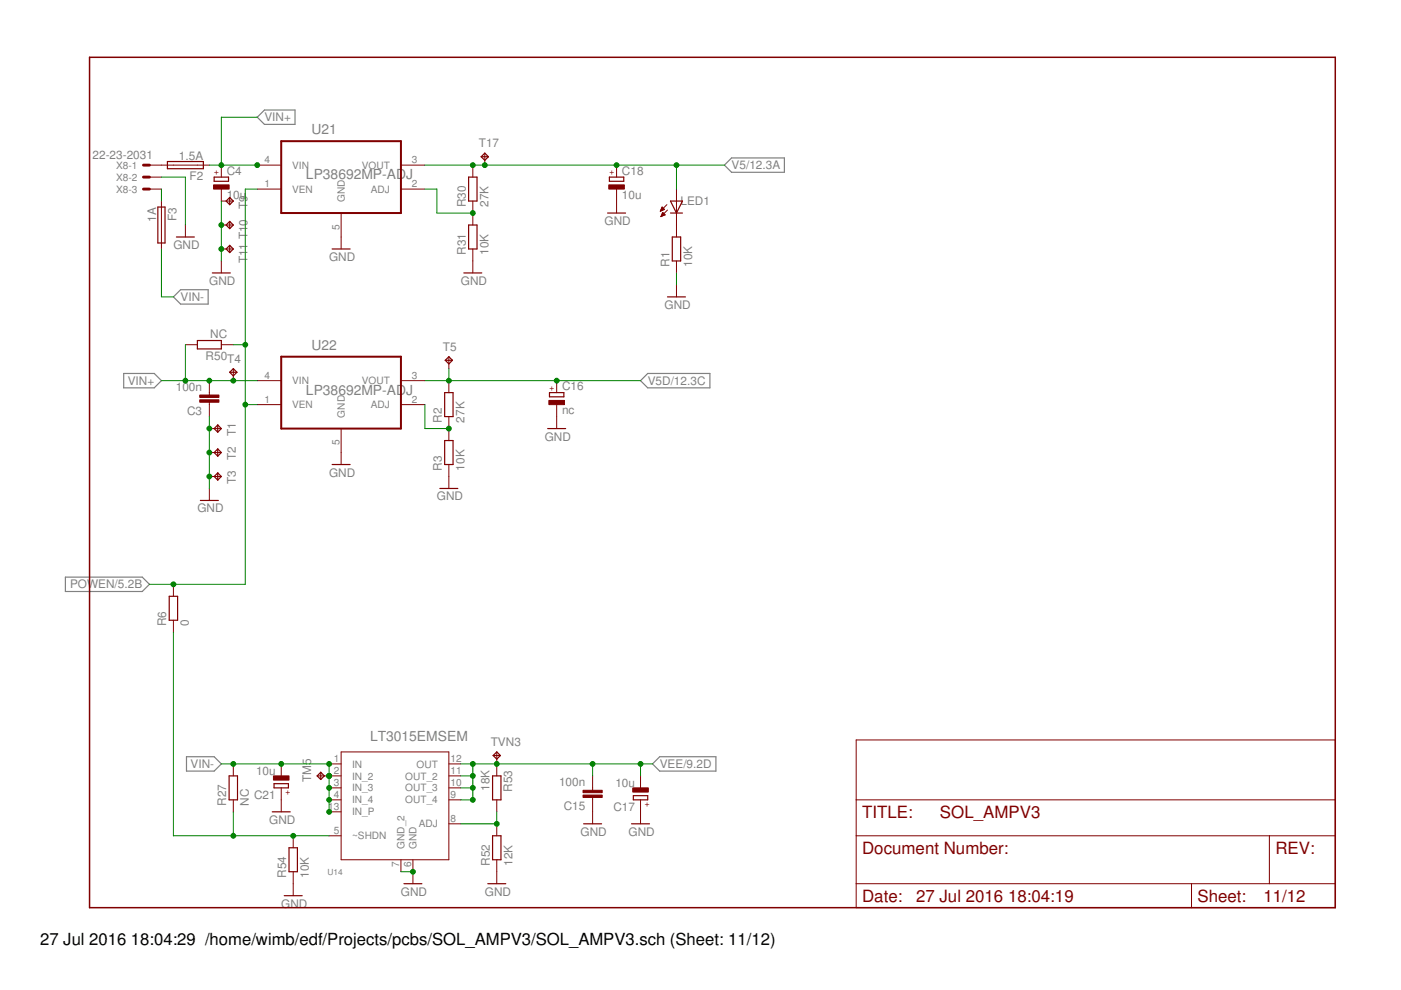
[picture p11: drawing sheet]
<svg xmlns="http://www.w3.org/2000/svg" width="297mm" height="210mm" viewBox="0 0 297 210" stroke-linecap="round" stroke-linejoin="round" font-family="sans-serif">
<path d="M56.1 23.3h6.4v3.1h-6.4l-1.6-1.6zM155.1 33.5h11.2v3h-11.2l-1.5-1.5zM26.2 79.2h6.5l1.5 1.5-1.5 1.5h-6.5zM36.8 62.9l1.5-1.5h5.8v3.1h-5.8zM137.3 79.2h13.2v3h-13.2l-1.5-1.5zM13.9 122.4h16.3l1.5 1.5-1.5 1.5h-16.3zM39.5 160.4h5.9l1.5 1.6-1.5 1.5h-5.9zM138.3 162l1.6-1.6h11.9v3.1h-11.9z" fill="none" stroke="#808080" stroke-width=".25"/>
<path d="M19 12.1h264.1v180.3h-264.1z" fill="none" stroke="#800000" stroke-width=".32"/>
<g fill="none" stroke="#800000" stroke-width=".21">
<path d="M31.7 35h12.7M31.7 37.5h2.5M46.9 35v2.5M54.5 35h5.1M85 35h5.1M100.2 35v2.5M102.8 32.5v2.5M130.7 35v2.5M31.7 40.1h2.5M34.2 42.6v10.2M39.3 47.7v2.5M46.9 40.1v2.5h2.6"/>
<path d="M46.9 47.7h2.6M46.9 52.8h2.6M46.9 55.3v2.6M54.5 40.1h5.1M72.3 45.2v7.6M85 40.1h5.1M100.2 42.6v5.1M100.2 52.8v5.1M130.7 40.1v5.1M140 44.7h.2M140.1 44.6h.4M140.1 45.9h.1"/>
<path d="M140.1 44.4h.7M140.2 44.3h.6M140.2 45.8h.3M140.2 44.2h.5M140.2 45.7h.5M140.3 44.1h.3M140.3 45.6h.7M140.3 44h.2M140.3 45.4h.6M140.4 43.9l.5 .5-.9 .4zM140.4 45.3h.4M140.4 45.2h.3"/>
<path d="M140.5 45l-.4 .9M140.5 45l.5 .6M140.5 45.1h.1M141 45.6l-.9 .3M141.4 43.4l-1.4 1.4M141.5 44.5l-1.4 1.4M143.4 40.1v10.1M143.4 55.3v2.6M39.3 73.1h2.5M46.9 73.1h2.6M49.5 78.2v2.5M95.2 75.6v2.6"/>
<path d="M143.4 60.4v2.5M44.4 80.7v3.1M44.4 85.3v3M44.4 90.9h2.5M44.4 95.9h2.5M54.5 80.7h5.1M54.5 85.8h5.1M72.3 90.9v7.6M85 80.7h5.1M85 85.8h5.1M95.2 80.7v2.5M95.2 88.3v5.1"/>
<path d="M95.2 98.5v5.1M118 80.7v2.5M118 85.8v5.1M44.4 103.6v2.5M44.4 101h2.5M36.8 123.9v2.5M36.8 131.5v2.5M72.3 159.4h22.9v22.9h-22.9zM105.3 159.4v5.1M181.5 156.9h101.6v35.5h-101.6zM49.5 162v2.5M49.5 169.6v2.5"/>
<path d="M59.6 162v2.5M59.6 167v5.1M62.2 177.2v2.5M67.2 164.5h5.1M69.8 177.2h2.5M69.8 169.6h2.5M69.8 162h2.5M69.8 167h2.5M69.8 172.1h2.5M95.2 169.6h2.5M95.2 164.5h2.5M95.2 162h2.5"/>
<path d="M95.2 167h2.5M95.2 174.7h2.5M105.3 169.6v2.5M105.3 174.7v2.5M125.6 164.5v3.1M125.6 169.1v5.6M135.8 164.5v2.5M135.8 169.6v5.1M181.5 177.2h101.6M181.5 169.6h101.6M269.1 177.2v10.2M62.2 184.8v5.1"/>
<path d="M85 182.3v2.5M87.5 182.3v5.1M105.3 182.3v5.1M181.5 187.4h101.6M252.6 187.4v5"/>
</g>
<g fill="none" stroke="#800000" stroke-width=".25">
<path d="M35.5 34.2h7.6v1.6h-7.6zM45.4 37.5h3.1v.9h-3.1zM99.4 37.5h1.7v5.1h-1.7zM102 33.2l.8-.7 .7 .7M102 33.2l.8 .8 .7-.8M102 33.2h1.5M129.2 37.5h3v.9h-3zM33.5 43.9h1.5v7.6h-1.5zM37.4 50.2h3.8M45 57.9h3.8M48.7 41.9l.8 .7-.8 .8M48.7 41.9l-.8 .7 .8 .8"/>
<path d="M48.7 41.9v1.5M48.7 46.9v1.6M48.7 52v1.6M48.7 46.9l.8 .8-.8 .8M48.7 46.9l-.8 .8 .8 .8M48.7 52l.8 .8-.8 .8M48.7 52l-.8 .8 .8 .8M70.4 52.8h3.8M98.3 57.9h3.9M99.4 47.7h1.7v5.1h-1.7zM128.8 45.2h3.8M142.2 42.6h2.5l-1.3 2.6z"/>
<path d="M142.2 45.2h2.5M142.5 50.2h1.8v5.1h-1.8zM41.8 72.2h5.1v1.8h-5.1zM48.7 78.9l.8-.7 .7 .7M48.7 78.9l.8 .8 .7-.8M48.7 78.9h1.5M94.4 76.4l.8-.8 .7 .8M94.4 76.4l.8 .8 .7-.8M94.4 76.4h1.5M141.5 62.9h3.8M46.2 90.1l.7 .8-.7 .7M46.2 90.1l-.8 .8 .8 .7"/>
<path d="M46.2 90.1v1.5M46.2 95.2v1.5M46.2 95.2l.7 .7-.7 .8M46.2 95.2l-.8 .7 .8 .8M70.4 98.5h3.8M94.3 83.2h1.8v5.1h-1.8zM94.3 93.4h1.8v5.1h-1.8zM116.1 90.9h3.8M116.5 83.2h3v.9h-3zM42.5 106.1h3.8M46.2 100.3v1.5M46.2 100.3l.7 .7-.7 .8"/>
<path d="M46.2 100.3l-.8 .7 .8 .8M93.3 103.6h3.8M35.9 126.4h1.8v5.1h-1.8zM48.6 164.5h1.8v5.1h-1.8zM57.7 172.1h3.8M58.1 166.2h3.1v.8h-3.1zM61.3 179.7h1.8v5.1h-1.8zM68 163.7l-.8 .8 .8 .8M68 163.7l.8 .8-.8 .8M68 163.7v1.6M104.4 164.5h1.8v5.1h-1.8zM104.4 177.2h1.8v5.1h-1.8z"/>
<path d="M104.6 160.2l.7-.8 .8 .8M104.6 160.2l.7 .8 .8-.8M104.6 160.2h1.5M123.7 174.7h3.9M133.9 174.7h3.8M134.3 168.7h3v.9h-3zM60.3 189.9h3.8M85.6 187.4h3.9M103.4 187.4h3.8"/>
</g>
<g fill="#800000" stroke="#800000" stroke-width=".21">
<path d="M42.4 83.8h4v.5h-4z"/>
<path d="M42.4 84.8h4v.5h-4z"/>
<path d="M123.6 167.6h4.1v.5h-4.1z"/>
<path d="M123.6 168.6h4.1v.5h-4.1z"/>
<path d="M134.2 167h3.3v.9h-3.3z"/>
<path d="M58 164.5h3.3v.9h-3.3z"/>
<path d="M129.1 39.2h3.3v.9h-3.3z"/>
<path d="M116.4 84.9h3.3v.9h-3.3z"/>
<path d="M45.3 39.2h3.3v.9h-3.3z"/>
</g>
<path d="M59.6 29.9h25.4v15.3h-25.4zM59.6 75.6h25.4v15.3h-25.4z" fill="none" stroke="#800000" stroke-width=".42"/>
<path d="M30.4 35h1.3M30.4 37.5h1.3M30.4 40.1h1.3" fill="none" stroke="#800000" stroke-width=".61"/>
<g fill="none" stroke="#008000" stroke-width=".21">
<path d="M34.2 37.5h5.1v10.2M44.4 35h10.1M54.5 24.8h-7.6v10.2M90.1 35h63.5M143.4 35v5.1M34.2 52.8v10.1h2.6M34.2 40.1v2.5M46.9 42.6v12.7M54.5 40.1h-2.5v83.8h-20.3M90.1 40.1h2.5v5.1h7.6M143.4 57.9v2.5M39.3 73.1v7.6"/>
<path d="M49.5 73.1h2.5M95.2 78.2v2.5M34.2 80.7h20.3M44.4 88.3v15.3M52 85.8h2.5M90.1 80.7h45.7M90.1 85.8v5.1h5.1M36.8 134v43.2h33M46.9 162h22.9v10.1M49.5 172.1v5.1M97.7 162h40.6M97.7 167h2.5"/>
<path d="M97.7 164.5h2.5M100.2 162v7.6h-2.5M105.3 172.1v2.6h-7.6M125.6 162v2.5M135.8 162v2.5M85 184.8h2.5"/>
</g>
<g fill="#008000" stroke="#008000" stroke-width=".21">
<circle cx="46.9" cy="47.7" r=".51"/>
<circle cx="46.9" cy="52.8" r=".51"/>
<circle cx="44.4" cy="90.9" r=".51"/>
<circle cx="44.4" cy="95.9" r=".51"/>
<circle cx="44.4" cy="101" r=".51"/>
<circle cx="87.5" cy="184.8" r=".51"/>
<circle cx="54.5" cy="35" r=".51"/>
<circle cx="46.9" cy="35" r=".51"/>
<circle cx="49.5" cy="80.7" r=".51"/>
<circle cx="44.4" cy="80.7" r=".51"/>
<circle cx="39.3" cy="80.7" r=".51"/>
<circle cx="100.2" cy="45.2" r=".51"/>
<circle cx="100.2" cy="35" r=".51"/>
<circle cx="102.8" cy="35" r=".51"/>
<circle cx="143.4" cy="35" r=".51"/>
<circle cx="130.7" cy="35" r=".51"/>
<circle cx="95.2" cy="80.7" r=".51"/>
<circle cx="118" cy="80.7" r=".51"/>
<circle cx="95.2" cy="90.9" r=".51"/>
<circle cx="52" cy="85.8" r=".51"/>
<circle cx="52" cy="73.1" r=".51"/>
<circle cx="36.8" cy="123.9" r=".51"/>
<circle cx="69.8" cy="172.1" r=".51"/>
<circle cx="69.8" cy="169.6" r=".51"/>
<circle cx="69.8" cy="167" r=".51"/>
<circle cx="69.8" cy="164.5" r=".51"/>
<circle cx="59.6" cy="162" r=".51"/>
<circle cx="69.8" cy="162" r=".51"/>
<circle cx="49.5" cy="162" r=".51"/>
<circle cx="105.3" cy="174.7" r=".51"/>
<circle cx="100.2" cy="164.5" r=".51"/>
<circle cx="100.2" cy="162" r=".51"/>
<circle cx="100.2" cy="167" r=".51"/>
<circle cx="100.2" cy="169.6" r=".51"/>
<circle cx="105.3" cy="162" r=".51"/>
<circle cx="135.8" cy="162" r=".51"/>
<circle cx="125.6" cy="162" r=".51"/>
<circle cx="62.2" cy="177.2" r=".51"/>
<circle cx="49.5" cy="177.2" r=".51"/>
</g>
<g font-size="3.6" fill="#800000">
<text x="182.8" y="173.4">TITLE:</text>
<text x="199.3" y="173.4">SOL_AMPV3</text>
<text x="182.8" y="181">Document Number:</text>
<text x="270.4" y="181">REV:</text>
<text x="182.8" y="191.2">Date:</text>
<text x="194.2" y="191.2">27 Jul 2016</text>
<text x="213.7" y="191.2">18:04:19</text>
<text x="253.9" y="191.2">Sheet:</text>
<text x="267.9" y="191.2">11/12</text>
</g>
<g font-size="3.5">
<text x="8.5" y="200.4">27 Jul 2016</text>
<text x="27.8" y="200.4">18:04:29 /home/wimb/edf/Projects/pcbs/SOL_AMPV3/SOL_AMPV3.sch (Sheet: 11/12)</text>
</g>
<g font-size="2.9" fill="#808080">
<text x="66" y="28.4">U21</text>
<text x="64.9" y="38">LP38692MP-ADJ</text>
<text x="66" y="74.1">U22</text>
<text x="64.9" y="83.7">LP38692MP-ADJ</text>
<text x="78.5" y="157.1">LT3015EMSEM</text>
</g>
<g font-size="2.5" fill="#808080">
<text x="56.1" y="25.7">VIN+</text>
<text x="19.6" y="33.6">22-23-2031</text>
<text x="37.9" y="33.9">1.5A</text>
<text x="101.5" y="31.2">T17</text>
<text x="155.1" y="35.9">V5/12.3A</text>
<text x="40.2" y="38.2">F2</text>
<text x="48.1" y="37.1">C4</text>
<text x="131.9" y="37.1">C18</text>
<text x="33.1" y="47" transform="rotate(-90 33.1 47)">1A</text>
<text x="37.4" y="46.8" transform="rotate(-90 37.4 46.8)">F3</text>
<text x="48.1" y="42.1">10u</text>
<text x="52.5" y="44.3" transform="rotate(-90 52.5 44.3)">T9</text>
<text x="98.8" y="43.9" transform="rotate(-90 98.8 43.9)">R30</text>
<text x="103.6" y="43.9" transform="rotate(-90 103.6 43.9)">27K</text>
<text x="128.2" y="47.7">GND</text>
<text x="131.9" y="42.1">10u</text>
<text x="144.3" y="43.4">LED1</text>
<text x="36.8" y="52.8">GND</text>
<text x="52.5" y="55.8" transform="rotate(-90 52.5 55.8)">T11 T10</text>
<text x="69.8" y="55.3">GND</text>
<text x="98.8" y="54.1" transform="rotate(-90 98.8 54.1)">R31</text>
<text x="103.6" y="54.1" transform="rotate(-90 103.6 54.1)">10K</text>
<text x="141.9" y="56.6" transform="rotate(-90 141.9 56.6)">R1</text>
<text x="146.7" y="56.6" transform="rotate(-90 146.7 56.6)">10K</text>
<text x="38.3" y="63.8">VIN-</text>
<text x="44.4" y="60.4">GND</text>
<text x="97.7" y="60.4">GND</text>
<text x="140.9" y="65.5">GND</text>
<text x="44.6" y="71.6">NC</text>
<text x="43.6" y="76.4">R50T4</text>
<text x="93.9" y="74.4">T5</text>
<text x="27.1" y="81.6">VIN+</text>
<text x="37.3" y="82.9">100n</text>
<text x="119.2" y="82.8">C16</text>
<text x="137.3" y="81.6">V5D/12.3C</text>
<text x="39.7" y="88">C3</text>
<text x="93.7" y="89.6" transform="rotate(-90 93.7 89.6)">R2</text>
<text x="98.5" y="89.6" transform="rotate(-90 98.5 89.6)">27K</text>
<text x="119.2" y="87.9">nc</text>
<text x="50" y="92.5" transform="rotate(-90 50 92.5)">T1</text>
<text x="115.5" y="93.4">GND</text>
<text x="50" y="97.6" transform="rotate(-90 50 97.6)">T2</text>
<text x="69.8" y="101">GND</text>
<text x="93.7" y="99.8" transform="rotate(-90 93.7 99.8)">R3</text>
<text x="98.5" y="99.8" transform="rotate(-90 98.5 99.8)">10K</text>
<text x="50" y="102.7" transform="rotate(-90 50 102.7)">T3</text>
<text x="92.6" y="106.1">GND</text>
<text x="41.8" y="108.6">GND</text>
<text x="14.9" y="124.8">POWEN/5.2B</text>
<text x="35.3" y="132.8" transform="rotate(-90 35.3 132.8)">R6</text>
<text x="40.1" y="132.8" transform="rotate(-90 40.1 132.8)">0</text>
<text x="104.1" y="158.2">TVN3</text>
<text x="40.4" y="162.9">VIN-</text>
<text x="54.3" y="164.2">10u</text>
<text x="66" y="165.8" transform="rotate(-90 66 165.8)">TM5</text>
<text x="103.8" y="167.7" transform="rotate(-90 103.8 167.7)">18K</text>
<text x="108.6" y="167.8" transform="rotate(-90 108.6 167.8)">R53</text>
<text x="118.5" y="166.7">100n</text>
<text x="130.5" y="166.8">10u</text>
<text x="139.9" y="162.9">VEE/9.2D</text>
<text x="48" y="170.9" transform="rotate(-90 48 170.9)">R27</text>
<text x="52.8" y="170.9" transform="rotate(-90 52.8 170.9)">NC</text>
<text x="53.9" y="169.3">C21</text>
<text x="119.5" y="171.8">C15</text>
<text x="130.1" y="171.9">C17</text>
<text x="57.1" y="174.7">GND</text>
<text x="123.1" y="177.2">GND</text>
<text x="133.3" y="177.2">GND</text>
<text x="103.8" y="183.6" transform="rotate(-90 103.8 183.6)">R52</text>
<text x="108.6" y="183.6" transform="rotate(-90 108.6 183.6)">12K</text>
<text x="60.7" y="186.1" transform="rotate(-90 60.7 186.1)">R54</text>
<text x="65.5" y="186.1" transform="rotate(-90 65.5 186.1)">10K</text>
<text x="85" y="189.9">GND</text>
<text x="102.8" y="189.9">GND</text>
<text x="59.6" y="192.4">GND</text>
</g>
<g font-size="2.1" fill="#808080">
<text x="24.6" y="35.8">X8-1</text>
<text x="56.1" y="34.7">4</text>
<text x="62" y="35.8">VIN</text>
<text x="76.7" y="35.8">VOUT</text>
<text x="87.4" y="34.7">3</text>
<text x="24.6" y="38.3">X8-2</text>
<text x="24.6" y="40.8">X8-3</text>
<text x="56.1" y="39.7">1</text>
<text x="62" y="40.8">VEN</text>
<text x="78.6" y="40.8">ADJ</text>
<text x="87.4" y="39.7">2</text>
<text x="73.1" y="42.8" transform="rotate(-90 73.1 42.8)">GND</text>
<text x="72" y="48.7" transform="rotate(-90 72 48.7)">5</text>
<text x="56.1" y="80.4">4</text>
<text x="62" y="81.5">VIN</text>
<text x="76.7" y="81.5">VOUT</text>
<text x="87.4" y="80.4">3</text>
<text x="56.1" y="85.4">1</text>
<text x="62" y="86.6">VEN</text>
<text x="73.1" y="88.5" transform="rotate(-90 73.1 88.5)">GND</text>
<text x="78.6" y="86.6">ADJ</text>
<text x="87.4" y="85.4">2</text>
<text x="72" y="94.4" transform="rotate(-90 72 94.4)">5</text>
<text x="70.8" y="161.6">1</text>
<text x="95.5" y="161.6">12</text>
<text x="70.8" y="164.2">2</text>
<text x="70.8" y="166.7">3</text>
<text x="74.7" y="165.3">IN_2</text>
<text x="74.7" y="162.7">IN</text>
<text x="74.7" y="167.8">IN_3</text>
<text x="85.9" y="167.8">OUT_3</text>
<text x="85.9" y="165.3">OUT_2</text>
<text x="88.3" y="162.7">OUT</text>
<text x="95.5" y="166.7">10</text>
<text x="95.5" y="164.2">11</text>
<text x="69.6" y="171.8">13</text>
<text x="70.8" y="169.2">4</text>
<text x="74.7" y="170.4">IN_4</text>
<text x="74.7" y="172.9">IN_P</text>
<text x="85.9" y="170.4">OUT_4</text>
<text x="95.5" y="169.2">9</text>
<text x="70.8" y="176.9">5</text>
<text x="74.7" y="178">~SHDN</text>
<text x="85.8" y="180" transform="rotate(-90 85.8 180)">GND_2</text>
<text x="88.3" y="180" transform="rotate(-90 88.3 180)">GND</text>
<text x="88.8" y="175.4">ADJ</text>
<text x="95.5" y="174.3">8</text>
<text x="84.7" y="183.8" transform="rotate(-90 84.7 183.8)">7</text>
<text x="87.2" y="183.8" transform="rotate(-90 87.2 183.8)">6</text>
</g>
<g font-size="1.8" fill="#800000">
<text x="46.3" y="37.1" transform="rotate(-90 46.3 37.1)">+</text>
<text x="130.1" y="37.1" transform="rotate(-90 130.1 37.1)">+</text>
<text x="117.4" y="82.8" transform="rotate(-90 117.4 82.8)">+</text>
<text x="61.5" y="168.5" transform="rotate(-90 61.5 168.5)">+</text>
<text x="137.7" y="171" transform="rotate(-90 137.7 171)">+</text>
</g>
<text font-size="1.8" fill="#808080" x="69.4" y="185.5">U14</text>
</svg>
